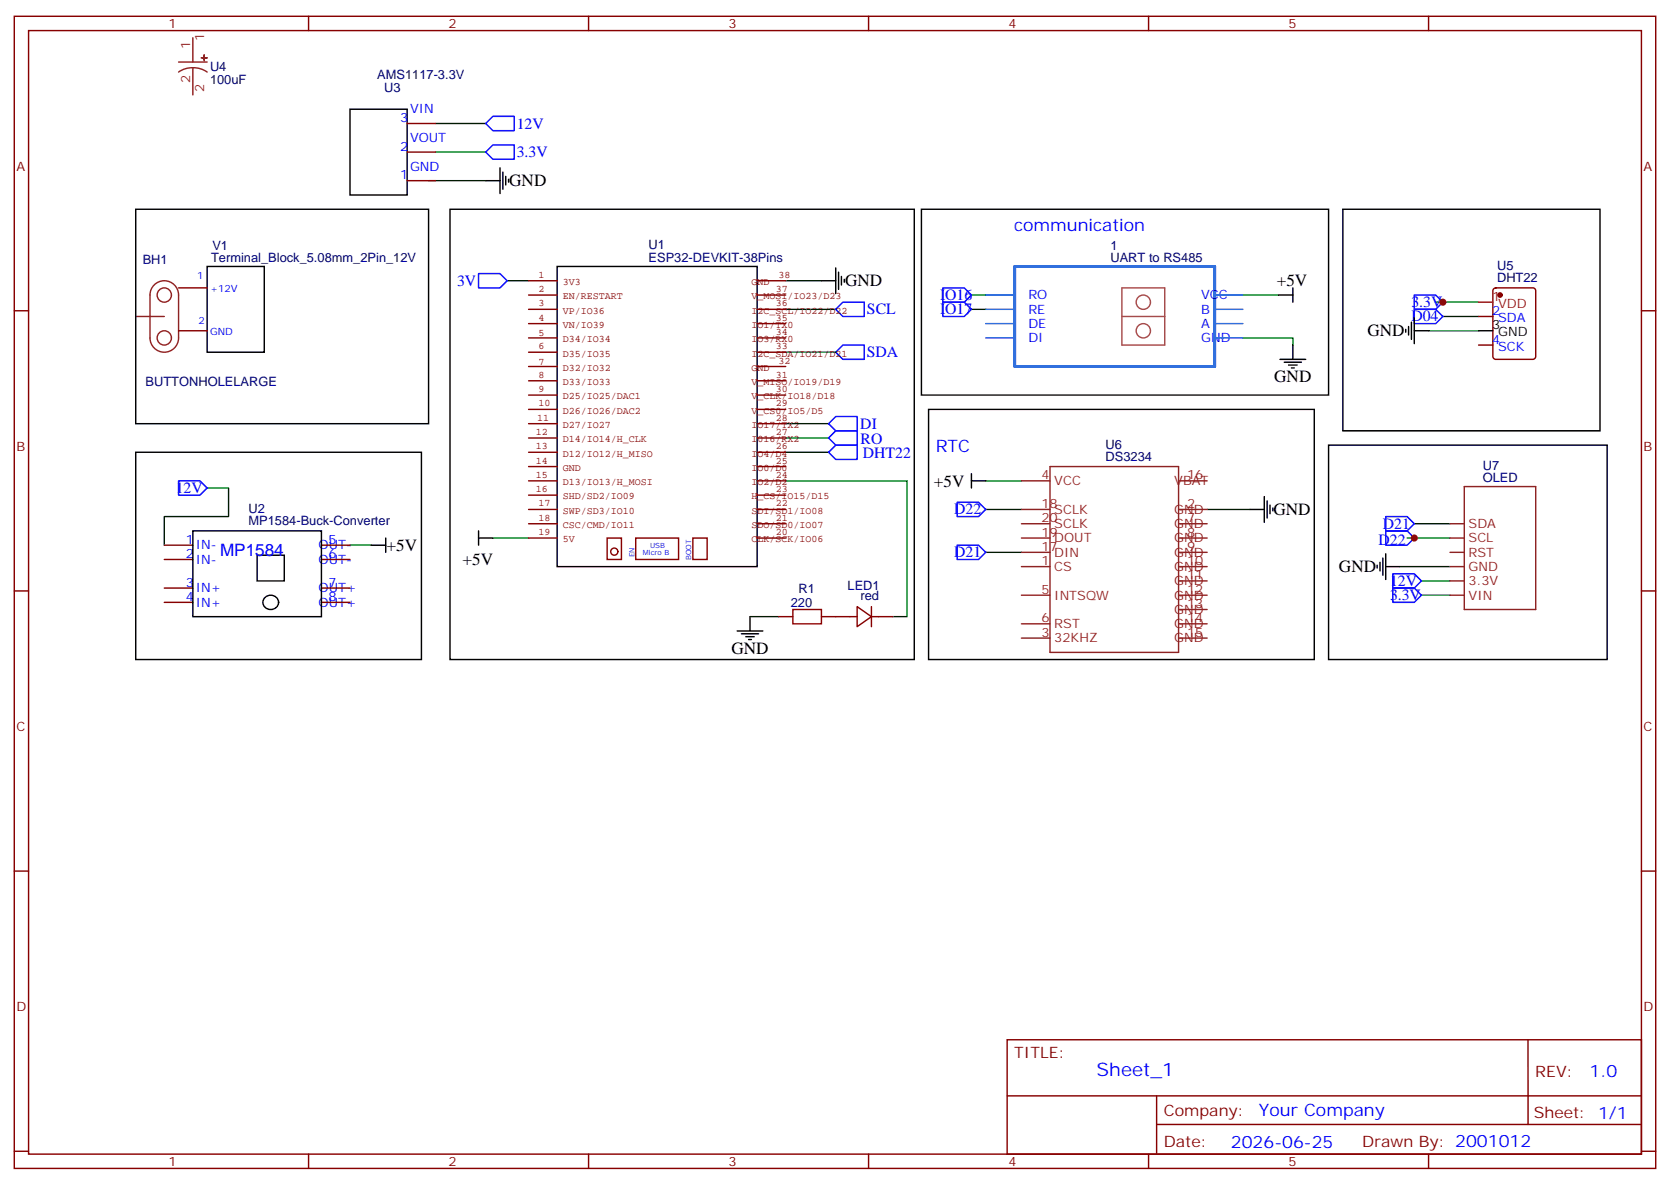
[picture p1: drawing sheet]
<svg xmlns="http://www.w3.org/2000/svg" width="412mm" height="292mm" viewBox="0 0 412 292" stroke-linecap="round" stroke-linejoin="round" font-family="sans-serif">
<g fill="none" stroke="#008700" stroke-width=".35">
<path d="M107.6 37.5h12.3M107.6 30.5h12.3M105.8 44.6h14.1M125.2 69.3h5.3M194 76.3h12.4M194 69.3h8.8M239.9 76.3h3.5M239.9 72.8h3.5M306.9 72.8h8.8M354.5 74.6h10.6M356.3 78.1h8.8M194 86.9h12.4"/>
<path d="M306.9 83.4h12.4v1.8M352.8 81.6h12.3M194 118.7h30v33.5h-3.5M194 104.6h10.6M194 108.1h10.6M194 111.6h10.6M243.4 118.7h8.8M51.2 120.4h5.2v7.1h-15.8v7M86.4 134.5h5.3M121.7 132.8h8.8M243.4 136.3h8.8M243.4 125.7h8.8"/>
<path d="M298.1 125.7h10.6M345.7 139.8h12.4M347.5 132.8h10.6M349.2 129.3h8.9M185.2 152.2h7.1M351 146.9h7.1M351 143.4h7.1"/>
</g>
<g fill="none" stroke="#00f" stroke-width=".35">
<path d="M119.9 37.5l1.8-1.7h5.3v3.5h-5.3zM121.7 28.7h5.3v3.5h-5.3l-1.8-1.7zM118.2 67.5h5.3l1.7 1.8-1.7 1.7h-5.3zM206.4 76.3l1.7-1.7h5.3v3.5h-5.3zM232.8 74.6h5.3l1.8 1.7-1.8 1.8h-5.3zM232.8 71h5.3l1.8 1.8-1.8 1.8h-5.3zM349.2 72.8h5.3l1.8 1.8-1.8 1.7h-5.3zM349.2 76.3h5.3l1.8 1.8-1.8 1.8h-5.3zM206.4 86.9l1.7-1.7h5.3v3.5h-5.3zM44.1 118.7h5.3l1.8 1.7-1.8 1.8h-5.3zM204.6 104.6l1.8-1.8h5.3v3.5h-5.3zM206.4 106.3h5.3v3.6h-5.3l-1.8-1.8z"/>
<path d="M206.4 109.9h5.3v3.5h-5.3l-1.8-1.8zM236.4 134.5h5.3l1.7 1.8-1.7 1.8h-5.3zM236.4 124h5.3l1.7 1.7-1.7 1.8h-5.3zM342.2 131h5.3l1.7 1.8-1.7 1.7h-5.3zM342.2 127.5h5.3l1.7 1.8-1.7 1.7h-5.3zM344 145.1h5.2l1.8 1.8-1.8 1.8h-5.2zM344 141.6h5.2l1.8 1.8-1.8 1.7h-5.2z"/>
</g>
<g fill="none" stroke="#000" stroke-width=".35">
<path d="M86.4 27h14.1v21.1h-14.1zM33.5 51.6h72.3v53h-72.3zM111.1 51.6h114.7v111.2h-114.7zM119.9 44.6h3.6M123.5 41.4v6.4M124.2 42.5v4.2M124.9 43.5v2.1M125.6 44.2v.7M227.5 51.6h100.6v45.9h-100.6zM331.6 51.6h63.5v54.7h-63.5zM51.2 65.8h14.1v21.1h-14.1zM137.6 65.8h49.4v74h-49.4z"/>
<path d="M202.8 69.3h3.6M206.4 66.1v6.4M207.1 67.2v4.2M207.8 68.2v2.1M208.5 68.9v.7M315.7 72.8h3.6M319.3 71v3.6M348.5 79.5v4.2M349.2 78.5v6.3M316.1 88.7h6.3M317.1 89.4h4.3M318.2 90.1h2.1"/>
<path d="M318.9 90.8h.7M319.3 85.2v3.5M347.1 81.3v.7M347.8 80.6v2.1M349.2 81.6h3.6M365.1 81.6h3.6M33.5 111.6h70.6v51.2h-70.6zM229.3 101h95.3v61.8h-95.3zM239.9 118.7h3.5M239.9 116.9v3.5M328.1 109.9h68.8v52.9h-68.8zM47.6 131h31.8v21.2h-31.8z"/>
<path d="M63.5 137h6.7v6.4h-6.7zM91.7 134.5h3.5M95.2 132.8v3.5M118.2 132.8h3.5M118.2 131v3.5M308.7 125.7h3.5M312.2 122.6v6.3M312.9 123.6v4.2M313.6 124.7v2.1M314.3 125.4v.7M340.1 139.5v.7M340.8 138.8v2.1"/>
<path d="M341.5 137.7v4.3M342.2 139.8h3.5M342.2 136.7v6.3M65.5 147.4a1.84 1.84 0 0 1 2.8 0 1.84 1.84 0 0 1-.5 2.8 1.83 1.83 0 0 1-2.4-.4 1.83 1.83 0 0 1 .1-2.4zM182 155.7h6.4M183.1 156.4h4.2M184.1 157.1h2.2M184.9 157.8h.7M185.2 152.2v3.5"/>
</g>
<g fill="none" stroke="#8c2424" stroke-width=".35">
<path d="M44.1 15.3h7.1M47.6 16.7l1.9 .3 1.7 .8M47.6 16.7l-1.8 .3-1.7 .8M47.6 9.3v6M47.6 16.7v6.7M33.5 78.1h7.1M38.1 70.3a3.5 3.5 0 0 1 3.8-.7 3.5 3.5 0 0 1 2.2 3.2v10.6a3.5 3.5 0 0 1-3.5 3.5 3.5 3.5 0 0 1-3.6-3.5v-10.6a3.5 3.5 0 0 1 1.1-2.5zM252.2 118.7h7.1M259.3 115.1h31.7v45.9h-31.7zM291 118.7h7.1M252.2 129.3h7.1M252.2 132.8h7.1"/>
<path d="M252.2 136.3h7.1M252.2 139.8h7.1M252.2 125.7h7.1M291 129.3h7.1M291 132.8h7.1M291 136.3h7.1M291 139.8h7.1M291 125.7h7.1M358.1 129.3h3.5M358.1 132.8h3.5M358.1 136.3h3.5M358.1 139.8h3.5"/>
<path d="M361.6 120.1h17.6v30.3h-17.6zM252.2 146.9h7.1M252.2 157.5h7.1M252.2 154h7.1M291 143.4h7.1M291 146.9h7.1M291 150.4h7.1M291 157.5h7.1M291 154h7.1M358.1 143.4h3.5M358.1 146.9h3.5"/>
<circle cx="40.6" cy="72.8" r="1.76"/>
<circle cx="40.6" cy="83.4" r="1.76"/>
</g>
<g fill="none" stroke="#870000" stroke-width=".35">
<path d="M3.5 4h405.4v284.4h-405.4zM7.1 7.5h398.2v277.3h-398.2zM76.2 4v3.5M145.3 4v3.5M214.5 4v3.5M283.6 4v3.5M352.8 4v3.5M100.5 37.5h7.1M100.5 30.5h7.1M100.5 44.6h7.1M3.5 76.7h3.6M44.1 71h7.1"/>
<path d="M365.1 78.1h3.6M368.9 71.3l.5-.3h9.1a.71 .71 0 0 1 .7 .8v16.2a.76 .76 0 0 1-.7 .7h-9.1a.76 .76 0 0 1-.7-.7v-16.2zM405.3 76.7h3.6M44.1 81.6h7.1M365.1 85.2h3.6M40.6 138.1h7M40.6 134.5h7M79.4 138.1h7M79.4 134.5h7M3.5 145.8h3.6M40.6 148.7h7M40.6 145.1h7"/>
<path d="M79.4 148.7h7M79.4 145.1h7M192.3 152.2h3.5M202.8 152.2h8.9M211.7 149.7l3.5 2.5-3.5 2.5zM215.2 152.2h5.3M215.2 149.7v5M405.3 145.8h3.6M3.5 215h3.6M405.3 215h3.6M248.7 256.6h156.6v28.2h-156.6zM377.3 256.6v20.9"/>
<path d="M248.7 270.5h156.5M285.6 277.5h119.6M285.6 270.5v14.1M3.5 284.1h3.6M76.2 284.8v3.6M145.3 284.8v3.6M214.5 284.8v3.6M283.6 284.8v3.6M352.8 284.8v3.6M405.3 284.1h3.6"/>
</g>
<circle cx="370.4" cy="72.8" r=".53" fill="#870000" stroke="#870000" stroke-width=".35"/>
<path d="M365.1 74.6h3.6" fill="none" stroke="#f00" stroke-width=".35"/>
<path d="M250.6 65.8h49.4v24.7h-49.4z" fill="none" stroke="#06c" stroke-width=".71"/>
<path d="M243.4 76.3h7M243.4 79.9h7M243.4 72.8h7M300 76.3h6.9M300 79.9h6.9M300 72.8h6.9M243.4 83.4h7M300 83.4h6.9" fill="none" stroke="#06c" stroke-width=".35"/>
<g fill="none" stroke="#a64a4a" stroke-width=".35">
<path d="M277 71h10.6v14.2h-10.6zM277 78.1h10.6"/>
<circle cx="282.3" cy="74.6" r="1.76"/>
<circle cx="282.3" cy="81.6" r="1.76"/>
</g>
<g fill="#8c2424" stroke="#8c2424" stroke-width=".35">
<path d="M50.4 13.5v1.5z"/>
<path d="M49.7 14.3h1.5z"/>
</g>
<path d="M195.8 150.4h7v3.6h-7z" fill="none" stroke="#a10000" stroke-width=".35"/>
<g fill="none" stroke="#850000" stroke-width=".35">
<path d="M130.5 79.9h7.1M130.5 76.3h7.1M130.5 72.8h7.1M130.5 69.3h7.1M187 79.9h7M187 76.3h7M187 72.8h7M187 69.3h7M130.5 97.5h7.1M130.5 94h7.1M130.5 90.5h7.1M130.5 86.9h7.1"/>
<path d="M130.5 83.4h7.1M187 97.5h7M187 94h7M187 90.5h7M187 86.9h7M187 83.4h7M130.5 101h7.1M130.5 118.7h7.1M130.5 111.6h7.1M130.5 108.1h7.1M130.5 104.6h7.1M130.5 115.1h7.1"/>
<path d="M187 101h7M187 118.7h7M187 111.6h7M187 108.1h7M187 104.6h7M187 115.1h7M130.5 129.3h7.1M130.5 122.2h7.1M130.5 125.7h7.1M149.9 132.8h3.6v5.3h-3.6zM157 132.8h10.6v5.3h-10.6zM171.1 132.8h3.5v5.3h-3.5z"/>
<path d="M187 132.8h7M187 129.3h7"/>
<circle cx="151.7" cy="136.1" r=".88"/>
</g>
<path d="M130.5 132.8h7.1M187 122.2h7M187 125.7h7" fill="none" stroke="#900" stroke-width=".35"/>
<g fill="#c00">
<circle cx="349.3" cy="132.8" r=".88"/>
<circle cx="356.3" cy="74.6" r=".88"/>
</g>
<text font-size="4.6" fill="#00f" x="270.8" y="265.6">Sheet_1</text>
<g font-size="4.2">
<text x="125.8" y="46">GND</text>
<text x="208.7" y="70.7">GND</text>
<text x="315.3" y="70.7">+5V</text>
<text x="337.7" y="83">GND</text>
<text x="314.7" y="94.3">GND</text>
<text x="230.6" y="120.1">+5V</text>
<text x="314.5" y="127.1">GND</text>
<text x="95.4" y="136">+5V</text>
<text x="114.2" y="139.5">+5V</text>
<text x="330.7" y="141.3">GND</text>
<text x="180.6" y="161.4">GND</text>
</g>
<g font-size="4.2" fill="#00f">
<text x="250.5" y="56.9">communication</text>
<text x="231.1" y="111.6">RTC</text>
<text x="54.3" y="137.2">MP1584</text>
<text x="392.5" y="265.9">1.0</text>
<text x="310.9" y="275.4">Your Company</text>
<text x="304" y="283.2">2026-06-25</text>
</g>
<g font-size="3.9" fill="#00f">
<text x="127.6" y="31.8">12V</text>
<text x="127.6" y="38.7">3.3V</text>
<text x="112.9" y="70.6">3V</text>
<text x="214.1" y="77.6">SCL</text>
<text x="232.1" y="77.5">IO17</text>
<text x="232.1" y="74">IO16</text>
<text x="348.5" y="75.8">3.3V</text>
<text x="348.5" y="79.3">D04</text>
<text x="214" y="88.1">SDA</text>
<text x="212.5" y="105.9">DI</text>
<text x="212.5" y="109.5">RO</text>
<text x="213.1" y="112.9">DHT22</text>
<text x="43.4" y="121.8">12V</text>
<text x="235.7" y="126.9">D22</text>
<text x="341.5" y="130.6">D21</text>
<text x="235.7" y="137.5">D21</text>
<text x="340.4" y="134.5">D22</text>
<text x="343.3" y="148.1">3.3V</text>
<text x="343.3" y="144.5">12V</text>
</g>
<g font-size="3.9" fill="#800">
<text x="250.5" y="261.2">TITLE:</text>
<text x="379.1" y="265.9">REV:</text>
<text x="287.4" y="275.4">Company:</text>
<text x="378.7" y="276">Sheet: 1/1</text>
<text x="287.4" y="283.1">Date:</text>
<text x="336.4" y="283.2">Drawn By: 2001012</text>
</g>
<g font-size="3.2" fill="#800">
<text x="41.6" y="7">1</text>
<text x="110.8" y="7">2</text>
<text x="179.9" y="7">3</text>
<text x="249.1" y="7">4</text>
<text x="318.2" y="7">5</text>
<text x="4.1" y="42.1">A</text>
<text x="405.9" y="42.1">A</text>
<text x="4.1" y="111.3">B</text>
<text x="405.9" y="111.3">B</text>
<text x="4.1" y="180.4">C</text>
<text x="405.9" y="180.4">C</text>
<text x="4.1" y="249.6">D</text>
<text x="405.9" y="249.6">D</text>
<text x="41.6" y="287.8">1</text>
<text x="110.8" y="287.8">2</text>
<text x="179.9" y="287.8">3</text>
<text x="249.1" y="287.8">4</text>
<text x="318.2" y="287.8">5</text>
</g>
<g font-size="3.2" fill="#8d2323">
<text x="50.4" y="10" transform="rotate(-90 50.4 10)">1</text>
<text x="46.9" y="12.1" transform="rotate(-90 46.9 12.1)">1</text>
<text x="46.9" y="20.6" transform="rotate(-90 46.9 20.6)">2</text>
<text x="50.4" y="22.7" transform="rotate(-90 50.4 22.7)">2</text>
<text x="257.2" y="118.3">4</text>
<text x="260.3" y="119.7">VCC</text>
<text x="290" y="119.7">VBAT</text>
<text x="293.2" y="118.3">16</text>
<text x="257.2" y="125.4">18</text>
<text x="293.2" y="125.4">2</text>
<text x="257.2" y="128.9">20</text>
<text x="260.3" y="130.3">SCLK</text>
<text x="260.3" y="126.8">SCLK</text>
<text x="290" y="126.8">GND</text>
<text x="290" y="130.3">GND</text>
<text x="293.2" y="128.9">7</text>
<text x="362.7" y="130.3">SDA</text>
<text x="257.2" y="132.4">19</text>
<text x="257.2" y="136">17</text>
<text x="260.3" y="133.8">DOUT</text>
<text x="260.3" y="137.4">DIN</text>
<text x="290" y="137.4">GND</text>
<text x="290" y="133.8">GND</text>
<text x="293.2" y="136">9</text>
<text x="293.2" y="132.4">8</text>
<text x="362.7" y="133.8">SCL</text>
<text x="362.7" y="137.4">RST</text>
<text x="257.2" y="139.5">1</text>
<text x="260.3" y="140.9">CS</text>
<text x="290" y="140.9">GND</text>
<text x="293.2" y="143">11</text>
<text x="293.2" y="139.5">10</text>
<text x="362.7" y="140.9">GND</text>
<text x="257.2" y="146.5">5</text>
<text x="260.3" y="148">INTSQW</text>
<text x="290" y="148">GND</text>
<text x="290" y="144.4">GND</text>
<text x="293.2" y="146.5">12</text>
<text x="362.7" y="144.4">3.3V</text>
<text x="362.7" y="148">VIN</text>
<text x="257.2" y="153.6">6</text>
<text x="260.3" y="155">RST</text>
<text x="290" y="155">GND</text>
<text x="290" y="151.5">GND</text>
<text x="293.2" y="153.6">14</text>
<text x="293.2" y="150.1">13</text>
<text x="257.2" y="157.1">3</text>
<text x="260.3" y="158.5">32KHZ</text>
<text x="290" y="158.5">GND</text>
<text x="293.2" y="157.1">15</text>
</g>
<g font-size="3.2" fill="#000080">
<text x="51.9" y="17.6">U4</text>
<text x="51.9" y="20.7">100uF</text>
<text x="93.2" y="19.4">AMS1117-3.3V</text>
<text x="94.9" y="22.8">U3</text>
<text x="35.2" y="65.1">BH1</text>
<text x="52.1" y="64.7">Terminal_Block_5.08mm_2Pin_12V</text>
<text x="52.4" y="61.6">V1</text>
<text x="160.2" y="64.7">ESP32-DEVKIT-38Pins</text>
<text x="160.2" y="61.4">U1</text>
<text x="274.2" y="64.7">UART to RS485</text>
<text x="274.2" y="61.6">1</text>
<text x="369.7" y="69.7">DHT22</text>
<text x="369.7" y="66.6">U5</text>
<text x="36" y="95.2">BUTTONHOLELARGE</text>
<text x="273" y="113.8">DS3234</text>
<text x="273" y="110.7">U6</text>
<text x="366.2" y="119">OLED</text>
<text x="366.2" y="115.9">U7</text>
<text x="61.4" y="129.7">MP1584-Buck-Converter</text>
<text x="61.4" y="126.6">U2</text>
<text x="195.3" y="149.8">220</text>
<text x="197.2" y="146.2">R1</text>
<text x="209.3" y="145.5">LED1</text>
<text x="212.5" y="148.1">red</text>
</g>
<g font-size="3.2" fill="#00f">
<text x="101.2" y="28">VIN</text>
<text x="98.8" y="30.1">3</text>
<text x="101.2" y="35.1">VOUT</text>
<text x="98.8" y="37.2">2</text>
<text x="98.8" y="44.2">1</text>
<text x="101.2" y="42.1">GND</text>
<text x="368.5" y="77.8">2</text>
<text x="370" y="79.5">SDA</text>
<text x="368.5" y="84.8">4</text>
<text x="370" y="86.6">SCK</text>
<text x="45.9" y="137.7">2</text>
<text x="45.9" y="134.2">1</text>
<text x="48.3" y="135.6">IN-</text>
<text x="78.7" y="135.6">OUT-</text>
<text x="81.1" y="137.7">6</text>
<text x="81.1" y="134.2">5</text>
<text x="48.3" y="139.1">IN-</text>
<text x="78.7" y="139.1">OUT-</text>
<text x="45.9" y="148.3">4</text>
<text x="45.9" y="144.8">3</text>
<text x="48.3" y="149.7">IN+</text>
<text x="48.3" y="146.2">IN+</text>
<text x="78.7" y="149.7">OUT+</text>
<text x="78.7" y="146.2">OUT+</text>
<text x="81.1" y="148.3">8</text>
<text x="81.1" y="144.8">7</text>
</g>
<g font-size="3.2" fill="#00c">
<text x="253.9" y="73.9">RO</text>
<text x="253.9" y="77.4">RE</text>
<text x="296.6" y="77.4">B</text>
<text x="296.6" y="73.9">VCC</text>
<text x="253.9" y="80.9">DE</text>
<text x="296.6" y="80.9">A</text>
<text x="253.9" y="84.4">DI</text>
<text x="296.6" y="84.4">GND</text>
</g>
<g font-size="3.2" fill="#f00">
<text x="368.5" y="74.2">1</text>
<text x="370" y="76">VDD</text>
</g>
<g font-size="3.2">
<text x="368.5" y="81.3">3</text>
<text x="370" y="83">GND</text>
</g>
<g font-size="2.5" fill="#00f">
<text x="48.7" y="68.9">1</text>
<text x="51.9" y="72.1">+12V</text>
<text x="49" y="79.9">2</text>
<text x="51.9" y="82.7">GND</text>
</g>
<g font-size="2.5" fill="#840000">
<text x="133" y="68.5">1</text>
<text x="139" y="70.3">3V3</text>
<text x="185.6" y="70.3">GND</text>
<text x="192.3" y="68.5">38</text>
<text x="133" y="75.6">3</text>
<text x="133" y="72.1">2</text>
<text x="139" y="77.4">VP/IO36</text>
<text x="139" y="73.9">EN/RESTART</text>
<text x="185.6" y="77.4">I2C_SCL/IO22/D22</text>
<text x="185.6" y="73.9">V_MOSI/IO23/D23</text>
<text x="191.6" y="75.6">36</text>
<text x="191.6" y="72.1">37</text>
<text x="133" y="83">5</text>
<text x="133" y="79.1">4</text>
<text x="139" y="80.9">VN/IO39</text>
<text x="185.6" y="80.9">IO1/TX0</text>
<text x="191.6" y="82.7">34</text>
<text x="191.6" y="79.1">35</text>
<text x="133" y="86.2">6</text>
<text x="139" y="88">D35/IO35</text>
<text x="139" y="84.5">D34/IO34</text>
<text x="185.6" y="88">I2C_SDA/IO21/D21</text>
<text x="185.6" y="84.5">IO3/RX0</text>
<text x="191.6" y="86.2">33</text>
<text x="192.3" y="89.7">32</text>
<text x="133" y="93.2">8</text>
<text x="133" y="90.1">7</text>
<text x="139" y="95">D33/IO33</text>
<text x="139" y="91.5">D32/IO32</text>
<text x="185.6" y="95">V_MISO/IO19/D19</text>
<text x="185.6" y="91.5">GND</text>
<text x="191.6" y="93.2">31</text>
<text x="133" y="100.3">10</text>
<text x="133" y="96.8">9</text>
<text x="139" y="98.6">D25/IO25/DAC1</text>
<text x="185.6" y="98.6">V_CLK/IO18/D18</text>
<text x="191.6" y="100.3">29</text>
<text x="191.6" y="96.8">30</text>
<text x="132.3" y="107.4">12</text>
<text x="132.6" y="103.8">11</text>
<text x="139" y="102.1">D26/IO26/DAC2</text>
<text x="139" y="105.6">D27/IO27</text>
<text x="185.6" y="105.6">IO17/TX2</text>
<text x="185.6" y="102.1">V_CS0/IO5/D5</text>
<text x="191.6" y="107.4">27</text>
<text x="191.6" y="103.8">28</text>
<text x="132.3" y="110.9">13</text>
<text x="139" y="112.7">D12/IO12/H_MISO</text>
<text x="139" y="109.1">D14/IO14/H_CLK</text>
<text x="185.6" y="112.7">IO4/D4</text>
<text x="185.6" y="109.1">I016/RX2</text>
<text x="191.6" y="110.9">26</text>
<text x="132.3" y="114.4">14</text>
<text x="132.3" y="117.9">15</text>
<text x="139" y="116.2">GND</text>
<text x="139" y="119.7">D13/IO13/H_MOSI</text>
<text x="185.6" y="119.7">IO2/D2</text>
<text x="185.6" y="116.2">IO0/D0</text>
<text x="191.6" y="117.9">24</text>
<text x="191.6" y="114.4">25</text>
<text x="132.3" y="121.5">16</text>
<text x="133" y="125">17</text>
<text x="139" y="123.3">SHD/SD2/IO09</text>
<text x="133" y="128.5">18</text>
<text x="139" y="130.3">CSC/CMD/IO11</text>
<text x="139" y="126.8">SWP/SD3/IO10</text>
<text x="185.6" y="130.3">SDO/SD0/IO07</text>
<text x="191.6" y="128.5">21</text>
<text x="185.6" y="133.8">CLK/SCK/IO06</text>
<text x="191.6" y="132">20</text>
</g>
<g font-size="2.5" fill="#900">
<text x="185.6" y="123.3">H_CS/IO15/D15</text>
<text x="191.6" y="121.5">23</text>
<text x="191.6" y="125">22</text>
<text x="185.6" y="126.8">SDI/SD1/IO08</text>
<text x="133" y="132">19</text>
<text x="139" y="133.8">5V</text>
</g>
<g font-size="1.8" fill="#00f">
<text x="156.7" y="137.5" transform="rotate(-90 156.7 137.5)">EN</text>
<text x="158.7" y="136.9">Micro B</text>
<text x="160.5" y="135.1">USB</text>
<text x="170.7" y="138.2" transform="rotate(-90 170.7 138.2)">BOOT</text>
</g>
</svg>
